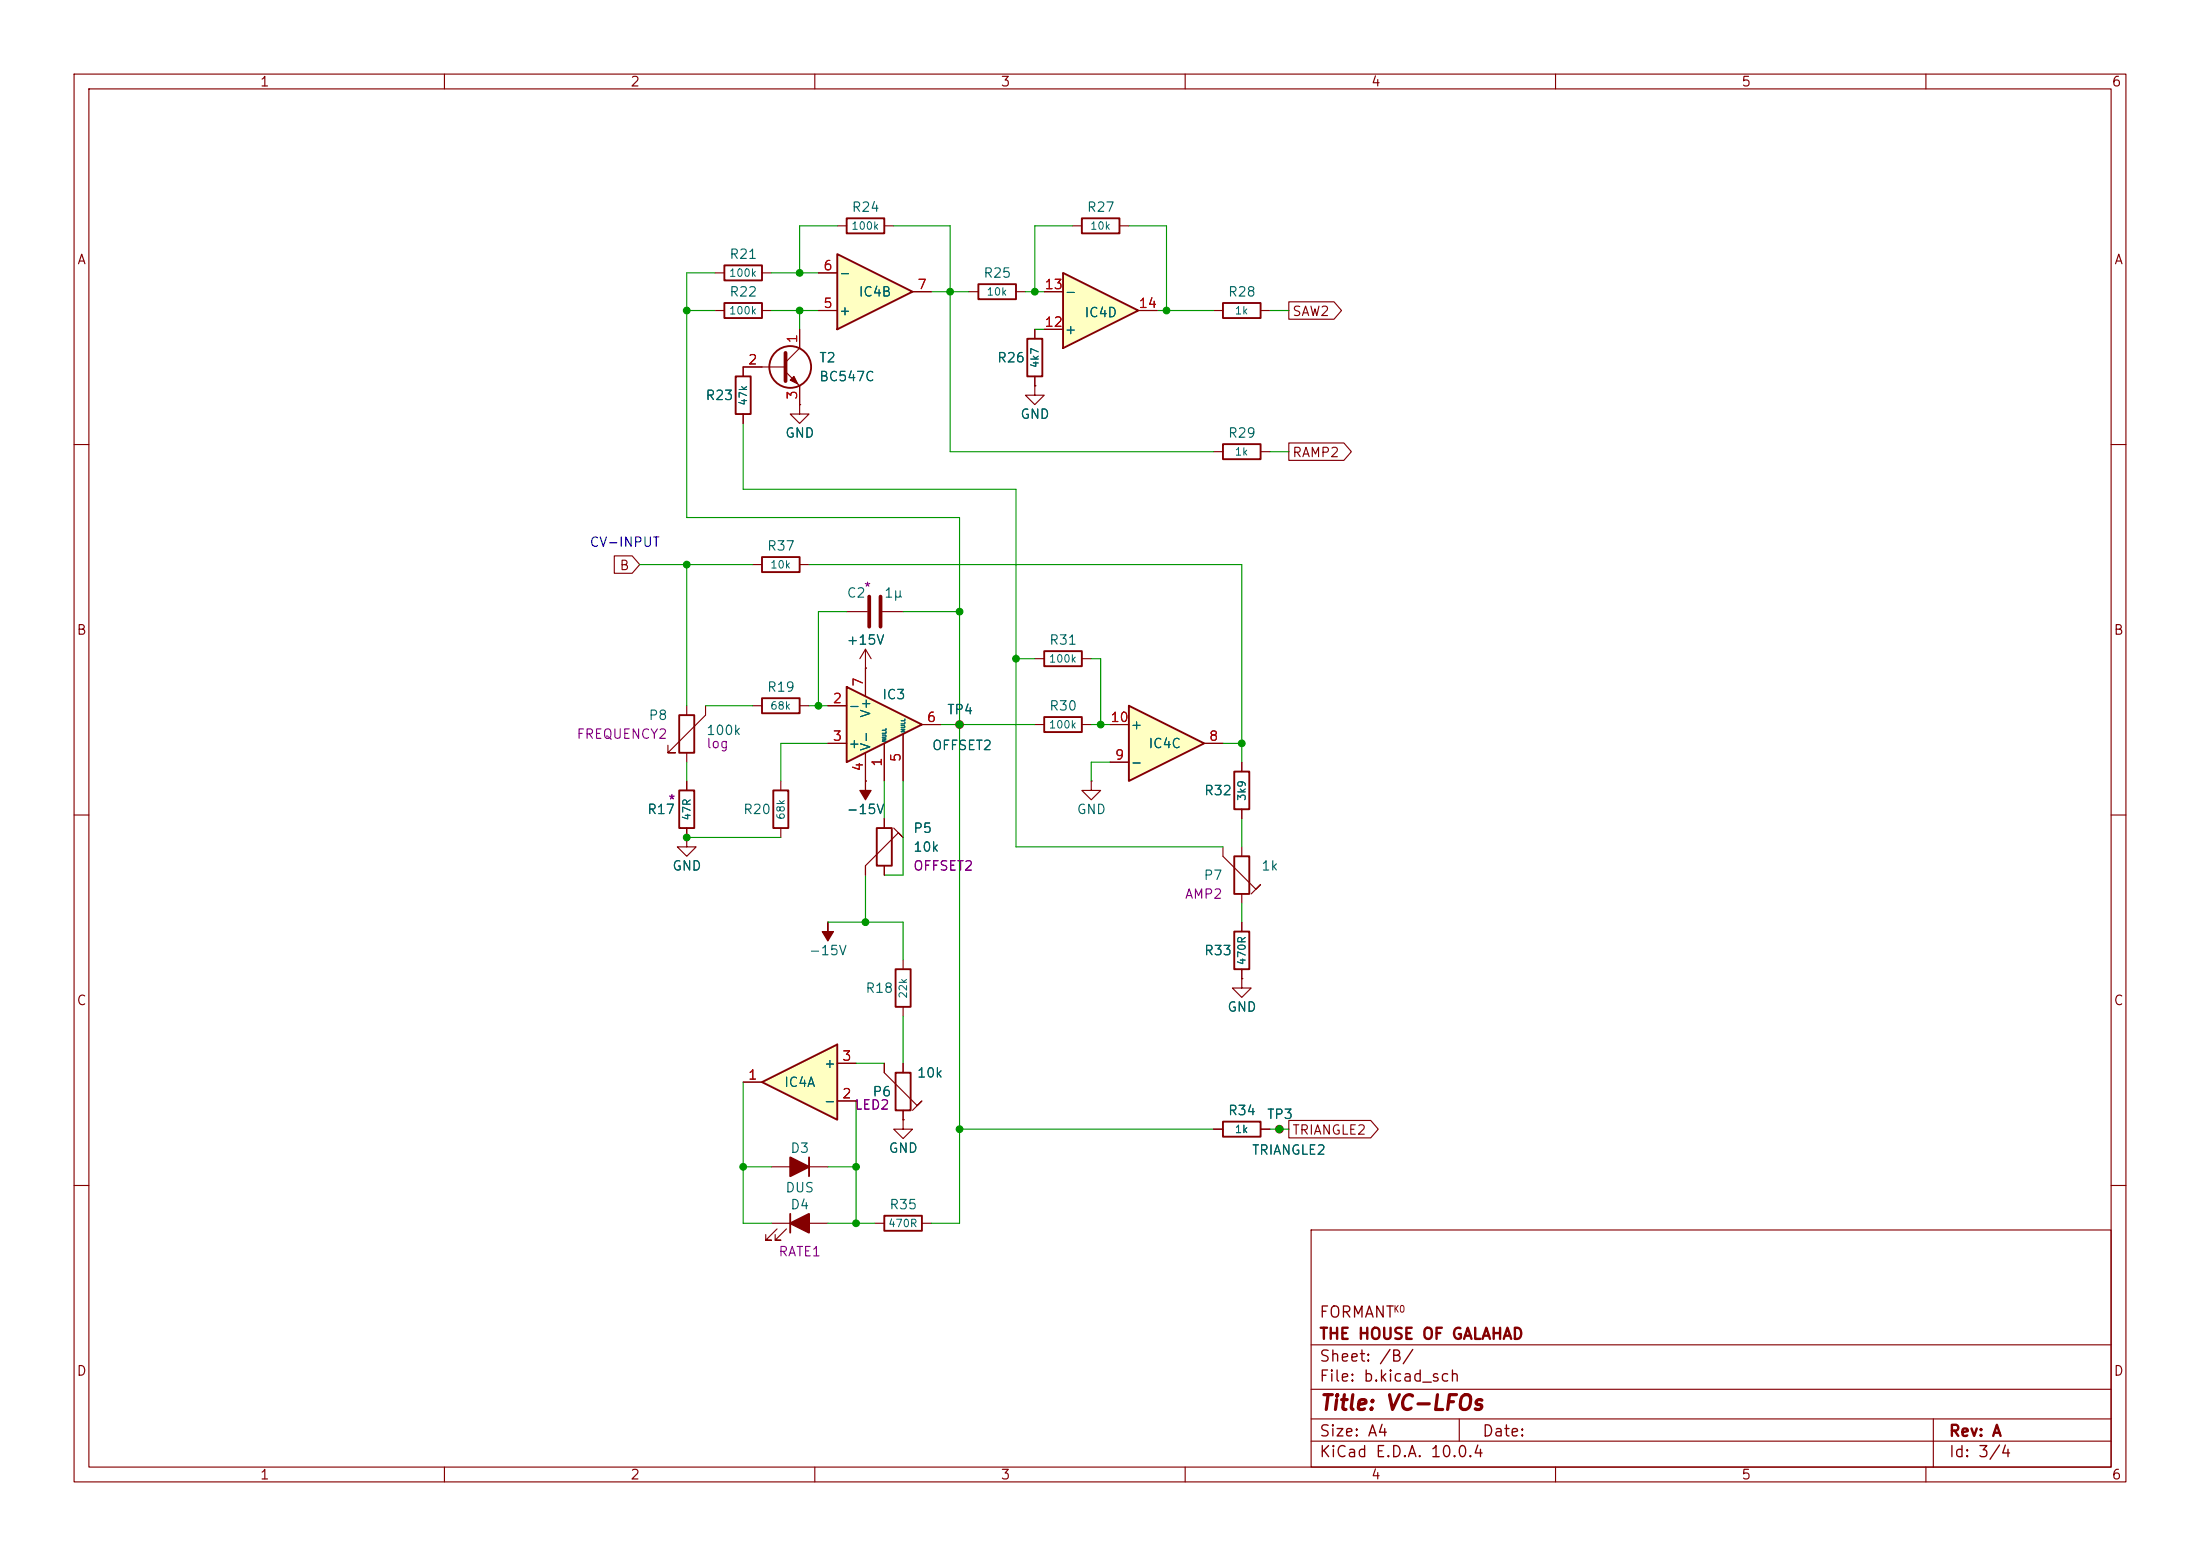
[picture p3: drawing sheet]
<svg xmlns="http://www.w3.org/2000/svg" width="297mm" height="210mm" viewBox="0 0 297 210" stroke-linecap="round" stroke-linejoin="round" font-family="sans-serif">
<g fill="none" stroke="#840000" stroke-width=".15">
<path d="M10 10h277v190h-277zM12 12h273v186h-273zM60 10v2M110 10v2M160 10v2M210 10v2M260 10v2M10 60h2M285 60h2M129.5 97.8h.1M10 110h2M147.3 105.4v1.3h1.3l-1.3 1.3-1.3-1.3h1.3"/>
<path d="M147.3 105.4h.1M167.6 102.9v1.2M167.6 109.2v1.3M285 110h2M119.4 143.5v1.3l4.4 4.4 .7-.6-1.3 1.3M121.9 143.5v1.3M121.9 149.9v1.2M10 160h2M177 166h108v32h-108zM285 160h2M60 198v2M110 198v2"/>
<path d="M160 198v2M177 194.5h108M177 191.5h108M177 187.5h108M177 181.5h108M197 191.5v3M210 198v2M260 198v2M261 191.5v6.5"/>
<circle cx="129.5" cy="97.8" r=".51"/>
</g>
<path d="M166.6 104.1h2.1v5.1h-2.1zM120.9 144.8h2v5.1h-2z" fill="none" stroke="#840000" stroke-width=".25"/>
<path d="M152.4 95.3l10.2 5-10.2 5.1z" fill="#ffffc2"/>
<path d="M141 96.8h5v2h-5zM152.4 95.3l10.2 5-10.2 5.1zM166.6 115.6h2.1v5.1h-2.1zM109.2 156.2v2.6M106.7 163.8v2.6M119.4 164.1h5.1v2h-5.1z" fill="none" stroke="#840000" stroke-width=".25"/>
<g fill="none" stroke="#840000" stroke-width=".15">
<path d="M139.7 97.8h1.3M146 97.8h1.3M149.9 97.8h2.5M149.9 102.9h2.5M162.6 100.3h2.5M165.1 114.3v1.3l4.4 4.4 .7-.6-1.3 1.3M167.6 114.3v1.3M167.6 120.7v1.2M104.1 157.5h7.7M104.1 165.1h7.7M104.9 165.9l-1.5 1.5h.7h-.7v-.8M106.2 165.9l-1.6 1.5h.8h-.8v-.8"/>
<path d="M118.1 165.1h1.3M124.5 165.1h1.2"/>
</g>
<g fill="#840000" stroke="#840000" stroke-width=".25">
<path d="M106.7 165.1l2.5-1.3v2.6z"/>
<path d="M106.7 156.2l2.5 1.3-2.5 1.3z"/>
</g>
<path d="M102.9 146.1l10.1-5.1v10.1z" fill="#ffffc2"/>
<path d="M102.9 146.1l10.1-5.1v10.1z" fill="none" stroke="#840000" stroke-width=".25"/>
<path d="M116.8 90.2h.1M116.8 87.6l-.7 1.3M116.8 87.6l.8 1.3M116.8 87.6v2.6M116.8 105.4h.1M111.8 124.5h.1M100.3 146.1h2.6M113 148.6h2.6M113 143.5h2.6" fill="none" stroke="#840000" stroke-width=".15"/>
<g fill="#840000" stroke="#840000" stroke-width=".15">
<path d="M111.8 124.5v1.2h.7l-.7 1.3-.8-1.3h.8z"/>
<path d="M116.8 105.4v1.3h.8l-.8 1.3-.7-1.3h.7z"/>
</g>
<path d="M114.3 92.7l10.2 5.1-10.2 5.1z" fill="#ffffc2"/>
<path d="M114.3 29.5h5.1v2h-5.1zM132.1 38.4h5.1v2h-5.1zM146 29.5h5.1v2h-5.1zM138.7 45.7h2v5.1h-2zM165.1 40.9h5.1v2h-5.1zM165.1 59.9h5.1v2.1h-5.1zM114.3 92.7l10.2 5.1-10.2 5.1zM104.4 106.7h2v5.1h-2z" fill="none" stroke="#840000" stroke-width=".25"/>
<g fill="none" stroke="#840000" stroke-width=".15">
<path d="M113 30.5h1.3M119.4 30.5h1.2M130.8 39.4h1.3M137.2 39.4h1.2M144.8 30.5h1.2M151.1 30.5h1.3M139.7 52.1v1.2h1.3l-1.3 1.3-1.3-1.3h1.3M139.7 52.1h.1M139.7 44.5v1.2M139.7 50.8v1.3M163.8 41.9h1.3M170.2 41.9h1.2"/>
<path d="M163.8 61h1.3M170.2 61h1.2M111.8 95.3h2.5M116.8 90.2v3.8M121.9 99.1v6.3M124.5 97.8h2.5M92.7 113v1.3h1.3l-1.3 1.3-1.3-1.3h1.3M92.7 113h.1M105.4 105.4v1.3M105.4 111.8v1.2M111.8 100.3h2.5M116.8 101.6v3.8"/>
<path d="M119.4 100.3v5.1"/>
</g>
<path d="M143.5 36.8l10.2 5.1-10.2 5.1z" fill="#ffffc2"/>
<g fill="none" stroke="#840000" stroke-width=".25">
<path d="M97.8 35.8h5.1v2h-5.1zM143.5 36.8l10.2 5.1-10.2 5.1zM97.8 40.9h5.1v2h-5.1zM99.3 50.8h2v5.1h-2zM102.9 75.2h5v2h-5zM91.7 96.5h2v5.1h-2zM102.9 94.2h5v2.1h-5zM141 87.9h5v2h-5zM91.7 106.7h2v5.1h-2zM118.4 111.8h2v5h-2zM120.9 130.8h2v5.1h-2zM166.6 125.7h2.1v5.1h-2.1z"/>
<path d="M165.1 151.4h5.1v2h-5.1z"/>
<circle cx="106.7" cy="49.5" r="2.82"/>
</g>
<g fill="none" stroke="#840000" stroke-width=".15">
<path d="M96.5 36.8h1.3M102.9 36.8h1.2M141 39.4h2.5M96.5 41.9h1.3M100.3 55.9v1.3M102.9 41.9h1.2M106 49.5h-5.7v1.3M106 50.2l1.9 1.9v2.5M107.9 54.6v1.3h1.3l-1.3 1.3-1.2-1.3h1.2M107.9 54.6h.1M107.9 44.5v2.5l-1.9 1.9M141 44.5h2.5"/>
<path d="M153.7 41.9h2.5M101.6 76.2h1.3M107.9 76.2h1.3M92.7 95.3v1.2M95.2 95.3v1.2l-5 5.1h1h-1v-1M101.6 95.3h1.3M107.9 95.3h1.3M114.3 82.6h2.8M119.1 82.6h2.8M139.7 88.9h1.3M146 88.9h1.3M92.7 101.6v1.3"/>
<path d="M92.7 105.4v1.3M92.7 111.8v1.2M119.4 110.5v1.3M119.4 116.8v1.3M120.6 111.8l1.3 1.2-.6-.6-4.5 4.4v1.3M121.9 129.5v1.3M121.9 135.9v1.3M167.6 132.1v1.3h1.3l-1.3 1.2-1.2-1.2h1.2M167.6 132.1h.1M167.6 124.5v1.2M167.6 130.8v1.3M121.9 151.1v1.3h1.3l-1.3 1.3-1.3-1.3h1.3"/>
<path d="M121.9 151.1h.1M163.8 152.4h1.3M170.2 152.4h1.2M172.7 152.4h.1"/>
<circle cx="172.7" cy="152.4" r=".51"/>
</g>
<path d="M106 47.6v3.8M117.3 80.5v4.1M118.9 80.5v4.1" fill="none" stroke="#840000" stroke-width=".51"/>
<path d="M106.7 51.3l.5-.5 .5 1z" fill="#840000" stroke="#840000" stroke-width=".15"/>
<path d="M113 34.3l10.2 5.1-10.2 5.1z" fill="#ffffc2"/>
<path d="M113 34.3l10.2 5.1-10.2 5.1z" fill="none" stroke="#840000" stroke-width=".25"/>
<g fill="none" stroke="#840000" stroke-width=".15">
<path d="M110.5 36.8h2.5M123.2 39.4h2.5M141 39.4h2.5M100.3 55.9v1.3M102.9 49.5h-2.6v1.3M107.9 54.6h.1M107.9 44.5v2.5M107.9 52.1v2.5M110.5 41.9h2.5M139.7 52.1h.1M139.7 44.5v1.2M139.7 50.8v1.3"/>
<path d="M141 44.5h2.5M153.7 41.9h2.5M174 40.7h6.1l1 1.2-1 1.2h-6.1zM174 59.8h7.4l1 1.2-1 1.1h-7.4zM82.9 75h2.4l1.1 1.2-1.1 1.2h-2.4zM111.8 95.3h2.5M116.8 90.2h.1M116.8 90.2v3.8M121.9 99.1v6.3M124.5 97.8h2.5M129.5 97.8h.1M149.9 97.8h2.5"/>
<path d="M92.7 113h.1M92.7 105.4v1.3M92.7 111.8v1.2M111.8 100.3h2.5M116.8 105.4h.1M116.8 101.6v3.8M116.8 116.8v1.3M119.4 100.3v5.1M119.4 110.5v1.3M119.4 116.8v1.3M149.9 102.9h2.5M162.6 100.3h2.5"/>
<path d="M167.6 102.9v1.2M167.6 109.2v1.3M167.6 132.1h.1M167.6 124.5v1.2M167.6 130.8v1.3M100.3 146.1h2.6M113 148.6h2.6M113 143.5h2.6M119.4 143.5v1.3M121.9 151.1h.1M121.9 143.5v1.3M121.9 149.9v1.2"/>
<path d="M163.8 152.4h1.3M170.2 152.4h1.2M172.7 152.4h.1M174 151.2h11.1l1 1.2-1 1.2h-11.1z"/>
</g>
<g fill="none" stroke="#009600" stroke-width=".15">
<path d="M96.5 36.8h-3.8v33.1h36.8v95.2h-3.8M104.1 36.8h6.4M113 30.5h-5.1v6.3M120.6 30.5h7.7v30.5h35.5M125.7 39.4h5.1M138.4 39.4h2.6M144.8 30.5h-5.1v8.9M152.4 30.5h5.1v11.4M92.7 41.9h3.8M100.3 57.2v8.8h36.9v48.3h27.9M104.1 41.9h6.4M107.9 41.9v2.6"/>
<path d="M139.7 44.5h1.3M156.2 41.9h7.6M171.4 41.9h2.6M86.4 76.2h15.2M92.7 76.2v19.1M109.2 76.2h58.4v26.7M171.4 61h2.6M95.2 95.3h6.4M109.2 95.3h2.6M114.3 82.6h-3.8v12.7M121.9 82.6h7.6M127 97.8h12.7"/>
<path d="M137.2 88.9h2.5M147.3 88.9h1.3v8.9M147.3 97.8h2.6M92.7 102.9v2.5M92.7 113h12.7M111.8 100.3h-6.4v5.1M116.8 118.1v6.4M119.4 105.4v5.1M121.9 105.4v12.7h-2.5M149.9 102.9h-2.6v2.5M165.1 100.3h2.5M167.6 110.5v3.8"/>
<path d="M111.8 124.5h10.1v5M121.9 137.2v6.3M167.6 121.9v2.6M100.3 146.1v19h3.8M100.3 157.5h3.8M111.8 157.5h3.8M115.6 143.5h3.8M115.6 148.6v16.5M129.5 152.4h34.3M171.4 152.4h2.6M111.8 165.1h6.3"/>
</g>
<g fill="#009600" stroke="#009600" stroke-width=".14">
<circle cx="92.7" cy="76.2" r=".46"/>
<circle cx="107.9" cy="41.9" r=".46"/>
<circle cx="92.7" cy="41.9" r=".46"/>
<circle cx="107.9" cy="36.8" r=".46"/>
<circle cx="110.5" cy="95.3" r=".46"/>
<circle cx="92.7" cy="113" r=".46"/>
<circle cx="116.8" cy="124.5" r=".46"/>
<circle cx="100.3" cy="157.5" r=".46"/>
<circle cx="115.6" cy="165.1" r=".46"/>
<circle cx="115.6" cy="157.5" r=".46"/>
<circle cx="129.5" cy="97.8" r=".46"/>
<circle cx="167.6" cy="100.3" r=".46"/>
<circle cx="148.6" cy="97.8" r=".46"/>
<circle cx="172.7" cy="152.4" r=".46"/>
<circle cx="129.5" cy="152.4" r=".46"/>
<circle cx="157.5" cy="41.9" r=".46"/>
<circle cx="128.3" cy="39.4" r=".46"/>
<circle cx="139.7" cy="39.4" r=".46"/>
<circle cx="137.2" cy="88.9" r=".46"/>
<circle cx="129.5" cy="82.6" r=".46"/>
</g>
<text font-size="2" fill="#840000" x="178" y="190.8">Title: VC-LFOs</text>
<g font-size="1.5" fill="#840000">
<text x="178" y="178.2">FORMANT</text>
<text x="178" y="184.2">Sheet: /B/</text>
<text x="178" y="181.2">THE HOUSE OF GALAHAD</text>
<text x="178" y="186.9">File: b.kicad_sch</text>
<text x="178" y="197.1">KiCad E.D.A. 10.0.4</text>
<text x="178" y="194.3">Size: A4</text>
<text x="200" y="194.3">Date:</text>
<text x="263" y="194.3">Rev: A</text>
<text x="263" y="197.1">Id: 3/4</text>
</g>
<g font-size="1.3" fill="#840000">
<text x="35" y="12">1</text>
<text x="85" y="12">2</text>
<text x="135" y="12">3</text>
<text x="185" y="12">4</text>
<text x="235" y="12">5</text>
<text x="285" y="12">6</text>
<text x="10.3" y="36">A</text>
<text x="285.3" y="36">A</text>
<text x="174.4" y="43">SAW2</text>
<text x="174.4" y="62">RAMP2</text>
<text x="83.6" y="77.3">B</text>
<text x="10.3" y="86">B</text>
<text x="285.3" y="86">B</text>
<text x="10.3" y="136">C</text>
<text x="285.3" y="136">C</text>
<text x="174.4" y="153.5">TRIANGLE2</text>
<text x="10.3" y="186">D</text>
<text x="285.3" y="186">D</text>
<text x="35" y="200">1</text>
<text x="85" y="200">2</text>
<text x="135" y="200">3</text>
<text x="185" y="200">4</text>
<text x="235" y="200">5</text>
<text x="285" y="200">6</text>
</g>
<g font-size="1.3" fill="#006464">
<text x="114.9" y="28.9">R24</text>
<text x="146.6" y="28.9">R27</text>
<text x="98.4" y="35.3">R21</text>
<text x="98.4" y="40.3">R22</text>
<text x="113.2" y="37.8">-</text>
<text x="115.8" y="40.3">IC4B</text>
<text x="132.7" y="37.8">R25</text>
<text x="143.6" y="40.3">-</text>
<text x="165.7" y="40.3">R28</text>
<text x="113.2" y="42.9">+</text>
<text x="143.6" y="45.4">+</text>
<text x="146.3" y="43.1">IC4D</text>
<text x="110.5" y="49.2">T2</text>
<text x="110.5" y="51.8">BC547C</text>
<text x="134.5" y="49.2">R26</text>
<text x="95.2" y="54.3">R23</text>
<text x="105.9" y="59.4">GND</text>
<text x="137.7" y="56.9">GND</text>
<text x="165.7" y="59.4">R29</text>
<text x="103.5" y="74.6">R37</text>
<text x="114.2" y="81">C2</text>
<text x="119.3" y="81">1µ</text>
<text x="114.2" y="87.3">+15V</text>
<text x="141.6" y="87.3">R31</text>
<text x="103.5" y="93.7">R19</text>
<text x="119" y="94.7">IC3</text>
<text x="87.5" y="97.5">P8</text>
<text x="95.3" y="99.5">100k</text>
<text x="114.4" y="96.2">-</text>
<text x="114.4" y="101.3">+</text>
<text x="117.8" y="101.5" transform="rotate(-90 117.8 101.5)">V-</text>
<text x="117.8" y="97" transform="rotate(-90 117.8 97)">V+</text>
<text x="125.7" y="101.6">OFFSET2</text>
<text x="127.8" y="96.7">TP4</text>
<text x="141.6" y="96.2">R30</text>
<text x="152.5" y="98.8">+</text>
<text x="154.9" y="101.3">IC4C</text>
<text x="152.5" y="103.8">-</text>
<text x="162.5" y="107.7">R32</text>
<text x="87.3" y="110.2">R17</text>
<text x="100.2" y="110.2">R20</text>
<text x="114.2" y="110.2">-15V</text>
<text x="123.2" y="112.7">P5</text>
<text x="145.3" y="110.2">GND</text>
<text x="90.7" y="117.8">GND</text>
<text x="123.2" y="115.3">10k</text>
<text x="162.4" y="119.1">P7</text>
<text x="170.2" y="117.8">1k</text>
<text x="109.1" y="129.2">-15V</text>
<text x="162.5" y="129.2">R33</text>
<text x="116.7" y="134.3">R18</text>
<text x="165.6" y="136.9">GND</text>
<text x="105.8" y="147">IC4A</text>
<text x="111.1" y="149.6">-</text>
<text x="111.1" y="144.5">+</text>
<text x="117.7" y="148.3">P6</text>
<text x="123.7" y="145.8">10k</text>
<text x="106.6" y="155.9">D3</text>
<text x="119.9" y="155.9">GND</text>
<text x="165.7" y="150.8">R34</text>
<text x="171" y="151.3">TP3</text>
<text x="105.9" y="161.2">DUS</text>
<text x="168.9" y="156.2">TRIANGLE2</text>
<text x="106.6" y="163.5">D4</text>
<text x="120" y="163.5">R35</text>
</g>
<g font-size="1.3" fill="#a90000">
<text x="111.1" y="41.9">5</text>
<text x="111.1" y="36.8">6</text>
<text x="123.8" y="39.3">7</text>
<text x="140.9" y="39.3">13</text>
<text x="153.6" y="41.9">14</text>
<text x="107.9" y="46.4" transform="rotate(-90 107.9 46.4)">1</text>
<text x="140.9" y="44.4">12</text>
<text x="100.9" y="49.5">2</text>
<text x="107.9" y="54" transform="rotate(-90 107.9 54)">3</text>
<text x="112.3" y="95.2">2</text>
<text x="116.8" y="92.8" transform="rotate(-90 116.8 92.8)">7</text>
<text x="112.3" y="100.3">3</text>
<text x="125" y="97.8">6</text>
<text x="149.8" y="97.8">10</text>
<text x="163.1" y="100.3">8</text>
<text x="116.8" y="104.2" transform="rotate(-90 116.8 104.2)">4</text>
<text x="119.4" y="103.6" transform="rotate(-90 119.4 103.6)">1</text>
<text x="121.9" y="102.9" transform="rotate(-90 121.9 102.9)">5</text>
<text x="150.4" y="102.8">9</text>
<text x="113.6" y="143.5">3</text>
<text x="100.9" y="146">1</text>
<text x="113.6" y="148.6">2</text>
</g>
<text font-size="1.3" fill="#0000c2" x="79.5" y="74.1">CV-INPUT</text>
<g font-size="1.3" fill="#840084">
<text x="116.5" y="80.2">*</text>
<text x="77.7" y="100">FREQUENCY2</text>
<text x="95.3" y="101.3">log</text>
<text x="90.1" y="108.9">*</text>
<text x="123.2" y="117.8">OFFSET2</text>
<text x="159.9" y="121.6">AMP2</text>
<text x="115.3" y="150.1">LED2</text>
<text x="105" y="169.9">RATE1</text>
</g>
<g font-size="1" fill="#006464">
<text x="114.9" y="31.3">100k</text>
<text x="147.1" y="31.3">10k</text>
<text x="98.3" y="37.6">100k</text>
<text x="133.1" y="40.1">10k</text>
<text x="98.3" y="42.7">100k</text>
<text x="166.6" y="42.7">1k</text>
<text x="140.5" y="49.8" transform="rotate(-90 140.5 49.8)">4k7</text>
<text x="101.1" y="54.8" transform="rotate(-90 101.1 54.8)">47k</text>
<text x="166.6" y="61.7">1k</text>
<text x="103.9" y="77">10k</text>
<text x="141.5" y="89.7">100k</text>
<text x="103.9" y="96">68k</text>
<text x="141.5" y="98.6">100k</text>
<text x="93.5" y="110.8" transform="rotate(-90 93.5 110.8)">47R</text>
<text x="106.2" y="110.7" transform="rotate(-90 106.2 110.7)">68k</text>
<text x="168.4" y="108.2" transform="rotate(-90 168.4 108.2)">3k9</text>
<text x="168.4" y="130.4" transform="rotate(-90 168.4 130.4)">470R</text>
<text x="122.7" y="134.9" transform="rotate(-90 122.7 134.9)">22k</text>
<text x="166.6" y="153.2">1k</text>
<text x="119.8" y="165.9">470R</text>
</g>
<text font-size=".9" fill="#840000" x="188.1" y="177.4">KO</text>
<g font-size=".5" fill="#006464">
<text x="119.8" y="100.2" transform="rotate(-90 119.8 100.2)">NULL</text>
<text x="122.3" y="98.9" transform="rotate(-90 122.3 98.9)">NULL</text>
</g>
</svg>
